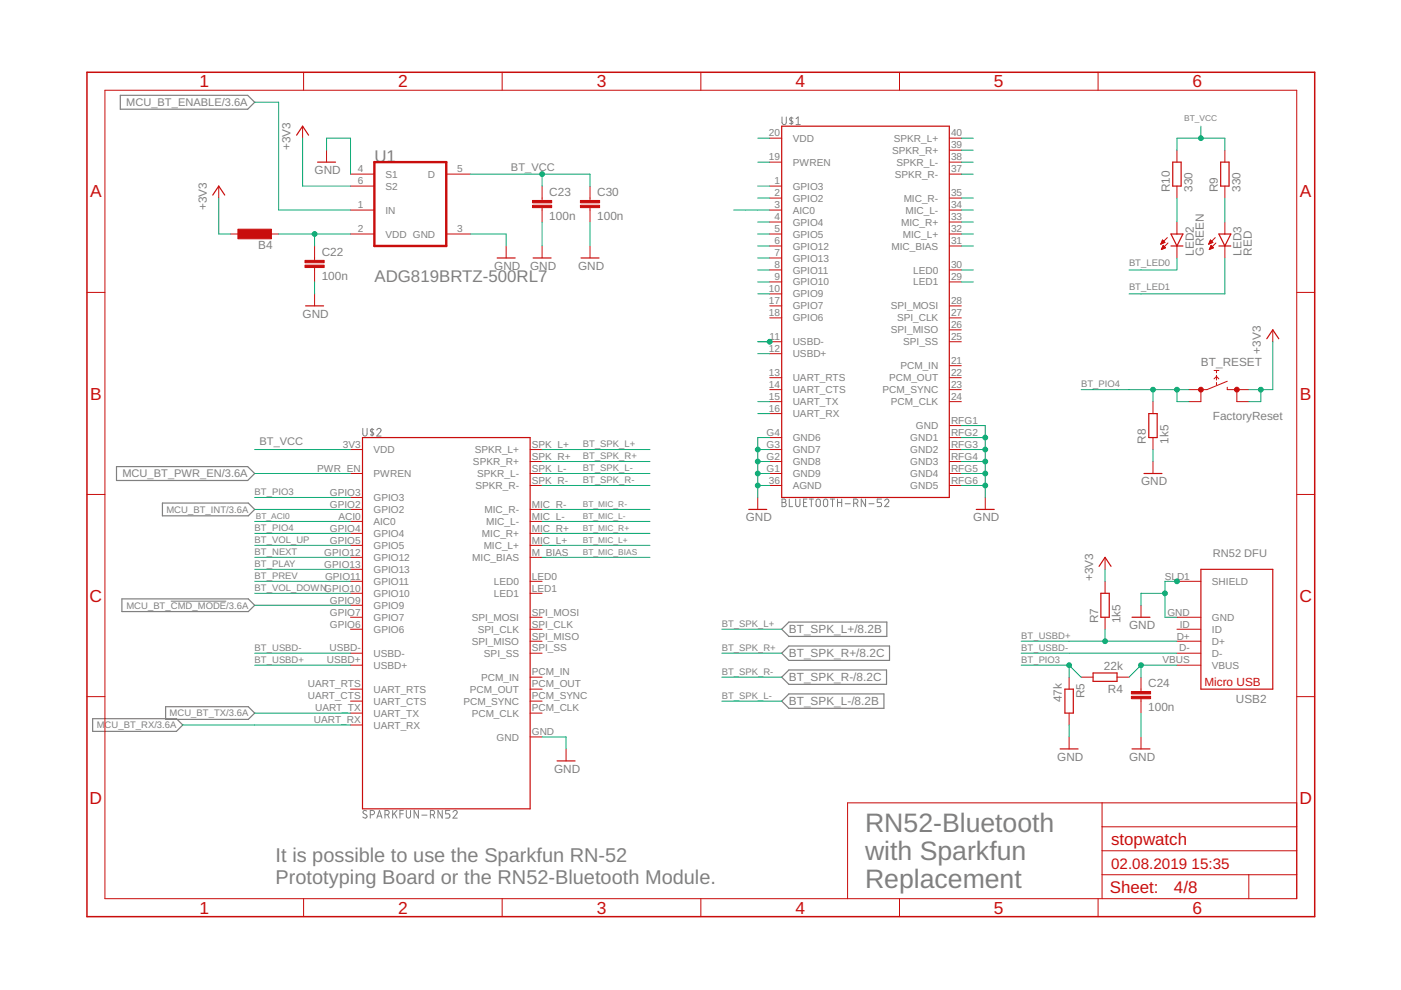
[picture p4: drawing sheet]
<svg xmlns="http://www.w3.org/2000/svg" width="297mm" height="210mm" viewBox="0 0 297 210" stroke-linecap="round" stroke-linejoin="round" font-family="sans-serif">
<g fill="none" stroke="#808080" stroke-width=".21">
<path d="M165.8 24.8v1.2a.46 .46 0 0 0 .5 .4 .46 .46 0 0 0 .4-.4v-1.2M167.8 24.8v1.6M168.1 25.1a.37 .37 0 0 0-.5-.1 .37 .37 0 0 0-.1 .5l.5 .2a.37 .37 0 0 1-.1 .6 .37 .37 0 0 1-.5-.1M168.8 25.2l.4-.4v1.6M168.8 26.4h.9M76.9 90.8v1.2a.46 .46 0 0 0 .5 .5 .46 .46 0 0 0 .4-.5v-1.2M78.9 90.8v1.7M79.2 91.1l-.5-.1-.2 .2 .1 .2 .6 .6-.2 .3-.5-.1M79.9 91.2a.45 .45 0 0 1 .6-.4 .45 .45 0 0 1 .2 .7l-.8 1h.9M165.8 105.8h.5a.36 .36 0 0 1 .3 .4 .36 .36 0 0 1-.3 .3 .44 .44 0 0 1 .4 .5 .44 .44 0 0 1-.4 .4h-.5zM165.8 106.5h.5M167.3 105.8v1.6h.8"/>
<path d="M168.7 105.8v1.2a.46 .46 0 0 0 .5 .4 .46 .46 0 0 0 .4-.4v-1.2M170.4 106.5h.5M171.1 105.8h-.7v1.6h.7M171.6 105.8h.9M172 105.8v1.6M173.2 105.9l.3-.1 .3 .1 .1 1.1a.46 .46 0 0 1-.4 .4 .46 .46 0 0 1-.5-.4zM174.7 105.9l.3-.1 .4 .1 .1 1.1a.46 .46 0 0 1-.5 .4 .46 .46 0 0 1-.4-.4zM176 105.8h1M176.5 105.8v1.6M177.6 106.5h.9M177.6 105.8v1.6M178.5 105.8v1.6"/>
<path d="M179.2 106.8h1.1M181 106.7h.5a.44 .44 0 0 0 .4-.4 .44 .44 0 0 0-.4-.5h-.5v1.6M181.5 106.7l.4 .7M183.5 105.8v1.6l-.9-1.6v1.6M184.2 106.8h1.1M186.9 105.8h-.9v.7h.5a.45 .45 0 0 1 .4 .5 .45 .45 0 0 1-.4 .4h-.5M187.6 106.2a.44 .44 0 0 1 .6-.4 .44 .44 0 0 1 .1 .7l-.7 .9h.9M36.2 127.5h11.8M77.7 172l-.2-.1a.37 .37 0 0 0-.5 .1 .37 .37 0 0 0 .2 .5l.4 .3a.37 .37 0 0 1 .2 .5 .37 .37 0 0 1-.5 .1l-.4-.2M78.5 172.7h.5a.46 .46 0 0 0 .4-.4 .46 .46 0 0 0-.4-.5h-.5v1.7M79.9 173.5l.6-1.7 .5 1.7M80 173h.9"/>
<path d="M81.6 172.7h.5a.46 .46 0 0 0 .4-.4 .46 .46 0 0 0-.4-.5h-.5v1.7M82.2 172.7l.3 .8M83.2 171.8v1.7M83.6 172.5l.6 1M84.2 171.8l-1 1M84.8 172.6h.7M85.5 171.8h-.7v1.7M86.1 171.8v1.2a.44 .44 0 0 0 .5 .5 .44 .44 0 0 0 .4-.5v-1.2M88.7 171.8v1.7l-.9-1.7v1.7M89.4 172.8h1.1M91.2 172.7h.5a.46 .46 0 0 0 .5-.4 .46 .46 0 0 0-.5-.5h-.5v1.7M91.8 172.7l.4 .8"/>
<path d="M93.8 171.8v1.7l-.9-1.7v1.7M95.4 171.8h-.9v.8h.5a.46 .46 0 0 1 .4 .4 .46 .46 0 0 1-.4 .5h-.5M96 172.2a.45 .45 0 0 1 .7-.4 .45 .45 0 0 1 .1 .8l-.8 .9h.9"/>
</g>
<path d="M25.5 20.2h27l1.5 1.5-1.5 1.5h-27zM24.7 98.9h27.8l1.5 1.5-1.5 1.5h-27.8zM34.4 106.7h18.2l1.4 1.3-1.4 1.4h-18.2zM25.8 127h26.8l1.4 1.3-1.4 1.4h-26.8zM165.7 138.5l1.6-1.5h21.3v3h-21.3zM165.7 133.4l1.6-1.5h20.7v3h-20.7zM19.6 152.4h17.8l1.4 1.3-1.4 1.4h-17.8zM35.1 149.8h17.5l1.4 1.4-1.4 1.3h-17.5zM165.7 143.6l1.6-1.6h20.7v3.1h-20.7zM165.7 148.7l1.6-1.6h20.1v3.1h-20.1z" fill="none" stroke="#808080" stroke-width=".25"/>
<g fill="none" stroke="#c90d0c" stroke-width=".25">
<path d="M62.9 28.7l1.3-1.9 1.2 1.9M67.3 34.4h3.8M165.7 26.8h35.6v78.7h-35.6zM248.6 34.4h1.8v5.1h-1.8zM258.8 34.4h1.8v5.1h-1.8zM45.1 41.4l1.3-1.9 1.2 1.9M105.4 54.7h3.8M113 54.7h3.8M123.2 54.7h3.8M248.3 49.6h2.5l-1.3 2.6zM248.3 52.2h2.5M258.4 52.2h2.6"/>
<path d="M258.4 49.6h2.6l-1.3 2.6zM64.8 64.9h3.8M268.6 71.8l1.3-1.9 1.2 1.9M76.9 92.8h35.5v78.7h-35.5zM243.6 87.7h1.7v5.1h-1.7zM158.7 108h3.9M207 108h3.8M242.5 100.4h3.9M233 120.1l1.3-1.9 1.3 1.9M233.4 125.8h1.8v5.1h-1.8zM240 130.9h3.8M254.6 120.7h15.3v25.4h-15.3z"/>
<path d="M224.8 158.8h3.8M225.8 146.1h1.8v5.1h-1.8zM231.8 142.7h5v1.8h-5zM240 158.8h3.8M118.1 161.3h3.8"/>
</g>
<g fill="none" stroke="#c90d0c" stroke-width=".21">
<path d="M22.2 19.1h252.7v171.4h-252.7zM64.4 15.3v3.8M106.5 15.3v3.8M148.6 15.3v3.8M190.7 15.3v3.8M232.8 15.3v3.8M46.4 39.5v2.5M64.2 26.8v2.5M69.2 31.8v2.6M74.3 39.5h5.1M74.3 36.9h5.1M99.7 36.9h-5.1"/>
<path d="M114.9 39.5v3M125.1 39.5v3M163.2 39.5h2.5M163.2 34.4h2.5M163.2 29.3h2.5M201.3 34.4h2.5M201.3 29.3h2.5M201.3 31.8h2.5M201.3 36.9h2.5M249.5 31.8v2.6M249.5 39.5v2.5M259.7 31.8v2.6"/>
<path d="M259.7 39.5v2.5M48.9 49.6h2.6M56.5 49.6h2.6M66.7 52.2v3M66.7 56.7v3.1M74.3 49.6h5.1M74.3 44.5l5.1 .1M79.4 49.6h.1M94.6 49.6h5.1M94.6 49.6h.1M107.3 52.2v2.5M114.9 44v3.1"/>
<path d="M114.9 52.2v2.5M125.1 44v3.1M125.1 52.2v2.5M163.2 49.6h2.5M163.2 44.5h2.5M163.2 42h2.5M163.2 47.1h2.5M163.2 59.8h2.5M163.2 57.2h2.5M163.2 52.2h2.5M163.2 54.7h2.5M201.3 49.6h2.5"/>
<path d="M201.3 44.5h2.5M201.3 42h2.5M201.3 47.1h2.5M201.3 59.8h2.5M201.3 57.2h2.5M201.3 52.2h2.5M246.1 51.7h.2M246.2 51.5h.4M246.3 51.4h.6M246.3 52.9h.1M246.3 51.3h.6M246.3 52.7h.3"/>
<path d="M246.4 51.2h.4M246.4 52.6h.5M246.4 51.1h.3M246.4 52.5h.7M246.5 50.9h.1M246.5 52.4h.5M246.5 50.9l.5 .5-.9 .4zM246.5 52.3h.4M246.6 52.2h.1M247.1 52.5l-.5-.5-.4 .9M247.1 52.5l-.9 .4M247.5 50.4l-1.4 1.4"/>
<path d="M247.6 51.5l-1.4 1.4M249.5 47.1v2.5M249.5 52.2v2.5M256.3 51.7h.2M256.3 51.5h.5M256.4 51.4h.7M256.4 52.9h.1M256.5 51.3h.6M256.5 52.7h.3M256.5 51.2h.4M256.5 52.6h.5M256.6 51.1h.2"/>
<path d="M256.6 52.5h.7M256.6 50.9h.1M256.6 52.4h.5M256.6 50.9l.6 .5-.9 .4zM256.7 52.3h.3M256.7 52.2h.2M257.3 52.5l-.5-.5-.4 .9M257.3 52.5l-.9 .4M257.7 50.4l-1.4 1.4M257.8 51.5l-1.4 1.4M259.7 47.1v2.5M259.7 52.2v2.5"/>
<path d="M18.4 62h3.8M66.7 62.3v2.6M163.2 67.4h2.5M163.2 64.9h2.5M163.2 62.3h2.5M163.2 72.5h2.5M163.2 75h2.5M201.3 67.4h2.5M201.3 64.9h2.5M201.3 77.5h2.5M201.3 69.9h2.5M201.3 72.5h2.5"/>
<path d="M257.4 78.5h1M257.9 78.5v.6M257.9 79.6v1M269.9 69.9v2.6M274.9 62h3.8M74.3 95.3h2.6M112.4 95.3h2.5M112.4 97.9h2.5M163.2 92.8h2.5M163.2 95.3h2.5M163.2 97.9h2.5M163.2 85.2h2.5"/>
<path d="M163.2 80.1h2.5M163.2 82.6h2.5M163.2 87.7h2.5M201.3 90.2h2.5M201.3 92.8h2.5M201.3 95.3h2.5M201.3 97.9h2.5M201.3 85.2h2.5M201.3 80.1h2.5M201.3 82.6h2.5M244.5 85.2v2.5M244.5 92.8v2.5"/>
<path d="M244.5 97.9v2.5M254.6 82.6v2.6h-2.5M257.4 80.3l.5-.5 .5 .5M257.9 81.1v.5M260.2 80.8l-4.3 1.8h-3.8M260.2 82.1v.5h4.6M262.2 82.6v2.6h2.6M18.4 104.8h3.8M74.3 100.4h2.6M74.3 110.6h2.6M74.3 108h2.6M74.3 105.5h2.6"/>
<path d="M74.3 113.1h2.6M74.3 115.6h2.6M74.3 118.2h2.6M112.4 102.9h2.5M112.4 100.4h2.5M112.4 110.6h2.5M112.4 108h2.5M112.4 113.1h2.5M112.4 115.6h2.5M112.4 118.2h2.5M160.7 105.5v2.5M163.2 102.9h2.5"/>
<path d="M163.2 100.4h2.5M201.3 102.9h2.5M201.3 100.4h2.5M208.9 105.5v2.5M234.3 118.2v2.5M274.9 104.8h3.8M74.3 133.4h2.6M74.3 130.9h2.6M74.3 128.3h2.6M74.3 125.8h2.6M74.3 123.3h2.6M74.3 120.7h2.6"/>
<path d="M74.3 138.5h2.6M112.4 133.4h2.5M112.4 130.9h2.5M112.4 125.8h2.5M112.4 123.3h2.5M112.4 136h2.5M112.4 138.5h2.5M234.3 123.3v2.5M234.3 130.9v2.5M241.9 128.3v2.6M249.5 133.4h5.1M249.5 130.9h5.1"/>
<path d="M249.5 123.3h5.1M249.5 136h5.1M249.5 138.5h5.1M18.4 147.7h3.8M74.3 151.2h2.6M74.3 146.1h2.6M74.3 148.7h2.6M74.3 153.7h2.6M74.3 141h2.6M112.4 156.3h2.5M112.4 151.2h2.5M112.4 143.6h2.5"/>
<path d="M112.4 146.1h2.5M112.4 148.7h2.5M120 158.8v2.5M226.7 143.6v2.5M226.7 151.2v2.5M226.7 156.3v2.5M229.2 143.6h2.6M236.8 143.6h2.6M241.9 143.6v3M241.9 148.1v3.1M241.9 156.3v2.5M249.5 141h5.1"/>
<path d="M274.9 147.7h3.8M233.7 170.2v20.3M233.7 175.3h41.2M274.9 170.2h-95.2v20.3M64.4 190.5v3.9M106.5 190.5v3.9M148.6 190.5v3.9M190.7 190.5v3.9M232.8 190.5v3.9M233.7 185.5h41.2M233.7 180.4h41.2M264.8 185.5v5"/>
</g>
<g fill="#c90d0c" stroke="#c90d0c" stroke-width=".21">
<path d="M50.4 48.6h7.2v2h-7.2z"/>
<path d="M64.7 56.2h4v.5h-4z"/>
<path d="M64.7 55.2h4v.5h-4z"/>
<path d="M112.9 43.5h4.1v.5h-4.1z"/>
<path d="M112.9 42.5h4.1v.5h-4.1z"/>
<path d="M239.9 147.6h4v.5h-4z"/>
<path d="M239.9 146.6h4v.5h-4z"/>
<path d="M123.1 43.5h4v.5h-4z"/>
<path d="M123.1 42.5h4v.5h-4z"/>
</g>
<g fill="#c90d0c" stroke="#c90d0c" stroke-width=".21">
<circle cx="254.6" cy="82.6" r=".51"/>
<circle cx="262.2" cy="82.6" r=".51"/>
</g>
<path d="M18.4 15.3h260.3v179.1h-260.3z" fill="none" stroke="#c90d0c" stroke-width=".32"/>
<path d="M79.4 34.4h15.2v17.8h-15.2z" fill="none" stroke="#c90d0c" stroke-width=".51"/>
<g fill="none" stroke="#0dab76" stroke-width=".21">
<path d="M54 21.7h5.1v22.8h15.2M64.2 29.3v10.2h10.1M69.2 31.8v-2.5h5.1v7.6M99.7 36.9h25.4v2.6M114.9 36.9v2.6M160.7 29.3h2.5M160.7 39.5h2.5M160.7 34.4h2.5M203.8 29.3h2.6M203.8 36.9h2.6M203.8 34.4h2.6M203.8 31.8h2.6"/>
<path d="M249.5 31.8v-2.5h10.2v2.5M254.6 26.8v2.5M46.4 42v7.6h2.5M59.1 49.6h15.2M66.7 49.6v2.6M66.7 59.8v2.5M99.7 49.6h7.6v2.6M114.9 47.1v5.1M125.1 47.1v5.1M155.6 44.5h7.6M160.7 49.6h2.5M160.7 42h2.5"/>
<path d="M160.7 47.1h2.5M160.7 57.2h2.5M160.7 59.8h2.5M160.7 52.2h2.5M160.7 54.7h2.5M203.8 49.6h2.6M203.8 44.5h2.6M203.8 42h2.6M203.8 47.1h2.6M203.8 57.2h2.6M203.8 59.8h2.6M203.8 52.2h2.6"/>
<path d="M249.5 42v5.1M249.5 54.7v2.5h-10.1M259.7 42v5.1M259.7 54.7v7.6h-20.3M160.7 72.5h2.5M160.7 75h2.5M160.7 62.3h2.5M269.9 72.5v10.1h-5.1M54 95.3h20.3M114.9 95.3h22.9M114.9 97.9h22.9M160.7 95.3h2.5"/>
<path d="M160.7 97.9h2.5M160.7 85.2h2.5M160.7 87.7h2.5M163.2 92.8h-2.5v12.7M203.8 92.8h5.1M203.8 95.3h5.1M203.8 97.9h5.1M203.8 90.2h5.1v15.3M229.2 82.6h22.9M244.5 82.6v2.6M244.5 95.3v2.6M249.5 82.6v2.6h2.6"/>
<path d="M267.3 82.6v2.6h-2.5M54 100.4h20.3M54 105.5h20.3M54 108h20.3M54 113.1h20.3M54 110.6h20.3M54 115.6h20.3M54 118.2h20.3M114.9 100.4h22.9M114.9 102.9h22.9M114.9 108h22.9M114.9 113.1h22.9"/>
<path d="M114.9 110.6h22.9M114.9 115.6h22.9M114.9 118.2h22.9M160.7 100.4h2.5M160.7 102.9h2.5M203.8 100.4h5.1M203.8 102.9h5.1M54 125.8h20.3M54 123.3h20.3M54 138.5h20.3M54 128.3h20.3M54 120.7h20.3"/>
<path d="M153 138.5h12.7M153 133.4h12.7M216.5 138.5h33M216.5 136h33M234.3 120.7v2.6M234.3 133.4v2.6M247 125.8h-5.1v2.5M249.5 123.3h-2.5v7.6h2.5M38.8 153.7h35.5M54 141h20.3M54 151.2h20.3M114.9 156.3h5.1v2.5"/>
<path d="M153 143.6h12.7M153 148.7h12.7M216.5 141h10.2M226.7 141v2.6M226.7 153.7v2.6M226.7 141l2.5 2.6M241.9 141v2.6M241.9 151.2v5.1M241.9 141h7.6M241.9 141l-2.5 2.6"/>
</g>
<g fill="#0dab76" stroke="#0dab76" stroke-width=".21">
<circle cx="249.5" cy="123.3" r=".51"/>
<circle cx="247" cy="125.8" r=".51"/>
<circle cx="160.7" cy="95.3" r=".51"/>
<circle cx="160.7" cy="97.9" r=".51"/>
<circle cx="160.7" cy="100.4" r=".51"/>
<circle cx="160.7" cy="102.9" r=".51"/>
<circle cx="208.9" cy="92.8" r=".51"/>
<circle cx="208.9" cy="95.3" r=".51"/>
<circle cx="208.9" cy="97.9" r=".51"/>
<circle cx="208.9" cy="100.4" r=".51"/>
<circle cx="208.9" cy="102.9" r=".51"/>
<circle cx="267.3" cy="82.6" r=".51"/>
<circle cx="66.7" cy="49.6" r=".51"/>
<circle cx="114.9" cy="36.9" r=".51"/>
<circle cx="254.6" cy="29.3" r=".51"/>
<circle cx="241.9" cy="141" r=".51"/>
<circle cx="226.7" cy="141" r=".51"/>
<circle cx="163.2" cy="72.5" r=".51"/>
<circle cx="234.3" cy="136" r=".51"/>
<circle cx="249.5" cy="82.6" r=".51"/>
<circle cx="244.5" cy="82.6" r=".51"/>
</g>
<g font-size="5.7" fill="#808080">
<text x="183.4" y="176.4">RN52-Bluetooth</text>
<text x="183.4" y="182.3">with Sparkfun</text>
<text x="183.4" y="188.3">Replacement</text>
</g>
<g font-size="4.2" fill="#808080">
<text x="58.4" y="182.8">It is possible to use the Sparkfun RN-52</text>
<text x="58.4" y="187.4">Prototyping Board or the RN52-Bluetooth Module.</text>
</g>
<g font-size="3.7" fill="#c90d0c">
<text x="42.3" y="18.5">1</text>
<text x="84.4" y="18.5">2</text>
<text x="126.5" y="18.5">3</text>
<text x="168.6" y="18.5">4</text>
<text x="210.7" y="18.5">5</text>
<text x="252.9" y="18.5">6</text>
<text x="19.1" y="41.9">A</text>
<text x="275.6" y="41.9">A</text>
<text x="19.1" y="84.7">B</text>
<text x="275.6" y="84.7">B</text>
<text x="19" y="127.6">C</text>
<text x="275.5" y="127.6">C</text>
<text x="19" y="170.4">D</text>
<text x="275.5" y="170.4">D</text>
<text x="42.3" y="193.7">1</text>
<text x="84.4" y="193.7">2</text>
<text x="126.5" y="193.7">3</text>
<text x="168.6" y="193.7">4</text>
<text x="210.7" y="193.7">5</text>
<text x="252.9" y="193.7">6</text>
</g>
<g font-size="3.6" fill="#808080">
<text x="79.4" y="34.4">U1</text>
<text x="79.4" y="59.8">ADG819BRTZ-500RL7</text>
</g>
<g font-size="3.6" fill="#c90d0c">
<text x="235.6" y="179.1">stopwatch</text>
<text x="235.3" y="189.4">Sheet:</text>
<text x="248.9" y="189.3">4/8</text>
</g>
<g font-size="3.2" fill="#c90d0c">
<text x="235.6" y="184.2">02.08.2019</text>
<text x="252.6" y="184.2">15:35</text>
</g>
<g font-size="2.5" fill="#808080">
<text x="61.6" y="31.8" transform="rotate(-90 61.6 31.8)">+3V3</text>
<text x="66.7" y="36.9">GND</text>
<text x="116.5" y="41.6">C23</text>
<text x="126.6" y="41.6">C30</text>
<text x="248" y="40.7" transform="rotate(-90 248 40.7)">R10</text>
<text x="252.8" y="40.7" transform="rotate(-90 252.8 40.7)">330</text>
<text x="258.2" y="40.7" transform="rotate(-90 258.2 40.7)">R9</text>
<text x="263" y="40.7" transform="rotate(-90 263 40.7)">330</text>
<text x="43.8" y="44.5" transform="rotate(-90 43.8 44.5)">+3V3</text>
<text x="116.5" y="46.7">100n</text>
<text x="126.6" y="46.7">100n</text>
<text x="54.7" y="52.9">B4</text>
<text x="68.2" y="59.4">100n</text>
<text x="68.2" y="54.3">C22</text>
<text x="104.8" y="57.2">GND</text>
<text x="112.4" y="57.2">GND</text>
<text x="122.6" y="57.2">GND</text>
<text x="253.1" y="54.2" transform="rotate(-90 253.1 54.2)">LED2</text>
<text x="255.2" y="54.2" transform="rotate(-90 255.2 54.2)">GREEN</text>
<text x="263.2" y="54.2" transform="rotate(-90 263.2 54.2)">LED3</text>
<text x="265.4" y="54.2" transform="rotate(-90 265.4 54.2)">RED</text>
<text x="64.1" y="67.4">GND</text>
<text x="254.6" y="77.5">BT_RESET</text>
<text x="267.3" y="75" transform="rotate(-90 267.3 75)">+3V3</text>
<text x="257.2" y="89">FactoryReset</text>
<text x="243" y="94" transform="rotate(-90 243 94)">R8</text>
<text x="247.8" y="94" transform="rotate(-90 247.8 94)">1k5</text>
<text x="241.9" y="102.9">GND</text>
<text x="158.1" y="110.6">GND</text>
<text x="206.4" y="110.6">GND</text>
<text x="231.8" y="123.3" transform="rotate(-90 231.8 123.3)">+3V3</text>
<text x="167.3" y="134.3">BT_SPK_L+/8.2B</text>
<text x="232.8" y="132.1" transform="rotate(-90 232.8 132.1)">R7</text>
<text x="237.6" y="132.1" transform="rotate(-90 237.6 132.1)">1k5</text>
<text x="239.4" y="133.4">GND</text>
<text x="167.3" y="139.4">BT_SPK_R+/8.2C</text>
<text x="234.1" y="142">22k</text>
<text x="167.3" y="144.5">BT_SPK_R-/8.2C</text>
<text x="167.3" y="149.5">BT_SPK_L-/8.2B</text>
<text x="225.2" y="148.9" transform="rotate(-90 225.2 148.9)">47k</text>
<text x="230" y="148" transform="rotate(-90 230 148)">R5</text>
<text x="234.9" y="146.8">R4</text>
<text x="243.4" y="145.7">C24</text>
<text x="262" y="149.2">USB2</text>
<text x="243.4" y="150.8">100n</text>
<text x="224.1" y="161.3">GND</text>
<text x="239.4" y="161.3">GND</text>
<text x="117.5" y="163.9">GND</text>
</g>
<text font-size="2.5" fill="#c90d0c" x="255.4" y="145.3">Micro USB</text>
<g font-size="2.3" fill="#808080">
<text x="26.8" y="22.5">MCU_BT_ENABLE/3.6A</text>
<text x="108.3" y="36.2">BT_VCC</text>
<text x="55" y="94.3">BT_VCC</text>
<text x="26" y="101.2">MCU_BT_PWR_EN/3.6A</text>
<text x="257.2" y="118.2">RN52 DFU</text>
</g>
<g font-size="2.1" fill="#808080">
<text x="163" y="28.9">20</text>
<text x="201.6" y="28.9">40</text>
<text x="163" y="34">19</text>
<text x="168.1" y="35.1">PWREN</text>
<text x="168.1" y="30.1">VDD</text>
<text x="189.2" y="32.6">SPKR_R+</text>
<text x="189.5" y="30.1">SPKR_L+</text>
<text x="190.1" y="35.1">SPKR_L-</text>
<text x="201.6" y="34">38</text>
<text x="201.6" y="31.5">39</text>
<text x="75.9" y="36.6">4</text>
<text x="75.9" y="39.1">6</text>
<text x="81.7" y="37.7">S1</text>
<text x="81.7" y="40.2">S2</text>
<text x="90.7" y="37.7">D</text>
<text x="97" y="36.6">5</text>
<text x="164.2" y="41.6">2</text>
<text x="164.2" y="39.1">1</text>
<text x="168.1" y="40.2">GPIO3</text>
<text x="189.7" y="37.7">SPKR_R-</text>
<text x="201.6" y="41.6">35</text>
<text x="201.6" y="36.6">37</text>
<text x="75.9" y="44.2">1</text>
<text x="81.7" y="45.3">IN</text>
<text x="164.2" y="44.2">3</text>
<text x="164.2" y="46.7">4</text>
<text x="168.1" y="45.3">AIC0</text>
<text x="168.1" y="42.8">GPIO2</text>
<text x="168.1" y="47.8">GPIO4</text>
<text x="191.1" y="47.8">MIC_R+</text>
<text x="191.6" y="42.8">MIC_R-</text>
<text x="192" y="45.3">MIC_L-</text>
<text x="201.6" y="44.2">34</text>
<text x="201.6" y="46.7">33</text>
<text x="75.9" y="49.3">2</text>
<text x="81.7" y="50.4">VDD GND</text>
<text x="97" y="49.3">3</text>
<text x="164.2" y="49.3">5</text>
<text x="164.2" y="51.8">6</text>
<text x="168.1" y="50.4">GPIO5</text>
<text x="168.1" y="52.9">GPIO12</text>
<text x="189" y="52.9">MIC_BIAS</text>
<text x="191.4" y="50.4">MIC_L+</text>
<text x="201.6" y="51.8">31</text>
<text x="201.6" y="49.3">32</text>
<text x="164.2" y="59.4">9</text>
<text x="164.2" y="56.9">8</text>
<text x="164.2" y="54.3">7</text>
<text x="168.1" y="58">GPIO11</text>
<text x="168.1" y="55.4">GPIO13</text>
<text x="193.6" y="58">LED0</text>
<text x="201.6" y="56.9">30</text>
<text x="201.6" y="59.4">29</text>
<text x="163" y="64.5">17</text>
<text x="163" y="62">10</text>
<text x="168.1" y="65.6">GPIO7</text>
<text x="168.1" y="63.1">GPIO9</text>
<text x="168.1" y="60.5">GPIO10</text>
<text x="188.9" y="65.6">SPI_MOSI</text>
<text x="193.6" y="60.5">LED1</text>
<text x="201.6" y="64.5">28</text>
<text x="163" y="67">18</text>
<text x="168.1" y="68.1">GPIO6</text>
<text x="188.9" y="70.7">SPI_MISO</text>
<text x="190.2" y="68.1">SPI_CLK</text>
<text x="201.6" y="67">27</text>
<text x="201.6" y="69.6">26</text>
<text x="163" y="74.6">12</text>
<text x="163.2" y="72.1">11</text>
<text x="168.1" y="75.8">USBD+</text>
<text x="168.1" y="73.2">USBD-</text>
<text x="191.5" y="73.2">SPI_SS</text>
<text x="201.6" y="77.2">21</text>
<text x="201.6" y="72.1">25</text>
<text x="163" y="82.3">14</text>
<text x="163" y="79.7">13</text>
<text x="168.1" y="83.4">UART_CTS</text>
<text x="168.1" y="80.8">UART_RTS</text>
<text x="187.1" y="83.4">PCM_SYNC</text>
<text x="188.5" y="80.8">PCM_OUT</text>
<text x="190.9" y="78.3">PCM_IN</text>
<text x="201.6" y="79.7">22</text>
<text x="201.6" y="82.3">23</text>
<text x="163" y="87.3">16</text>
<text x="163" y="84.8">15</text>
<text x="168.1" y="88.5">UART_RX</text>
<text x="168.1" y="85.9">UART_TX</text>
<text x="188.9" y="85.9">PCM_CLK</text>
<text x="201.6" y="89.9">RFG1</text>
<text x="201.6" y="84.8">24</text>
<text x="72.7" y="95">3V3</text>
<text x="112.8" y="95">SPK_L+</text>
<text x="162.5" y="92.4">G4</text>
<text x="162.5" y="95">G3</text>
<text x="168.1" y="93.5">GND6</text>
<text x="193" y="93.5">GND1</text>
<text x="194.2" y="91">GND</text>
<text x="201.6" y="92.4">RFG2</text>
<text x="201.6" y="95">RFG3</text>
<text x="67.2" y="100">PWR_EN</text>
<text x="79.2" y="101.2">PWREN</text>
<text x="79.2" y="96.1">VDD</text>
<text x="100.3" y="98.6">SPKR_R+</text>
<text x="100.6" y="96.1">SPKR_L+</text>
<text x="101.2" y="101.2">SPKR_L-</text>
<text x="112.8" y="100">SPK_L-</text>
<text x="112.8" y="97.5">SPK_R+</text>
<text x="162.5" y="97.5">G2</text>
<text x="162.5" y="100">G1</text>
<text x="168.1" y="96.1">GND7</text>
<text x="168.1" y="98.6">GND8</text>
<text x="168.1" y="101.2">GND9</text>
<text x="193" y="96.1">GND2</text>
<text x="193" y="98.6">GND3</text>
<text x="193" y="101.2">GND4</text>
<text x="201.6" y="97.5">RFG4</text>
<text x="201.6" y="100">RFG5</text>
<text x="69.9" y="107.7">GPIO2</text>
<text x="69.9" y="105.1">GPIO3</text>
<text x="79.2" y="106.2">GPIO3</text>
<text x="100.8" y="103.7">SPKR_R-</text>
<text x="112.8" y="107.7">MIC_R-</text>
<text x="112.8" y="102.6">SPK_R-</text>
<text x="163" y="102.6">36</text>
<text x="168.1" y="103.7">AGND</text>
<text x="193" y="103.7">GND5</text>
<text x="201.6" y="102.6">RFG6</text>
<text x="69.9" y="112.7">GPIO4</text>
<text x="71.7" y="110.2">ACI0</text>
<text x="79.2" y="111.3">AIC0</text>
<text x="79.2" y="108.8">GPIO2</text>
<text x="79.2" y="113.9">GPIO4</text>
<text x="102.2" y="113.9">MIC_R+</text>
<text x="102.7" y="108.8">MIC_R-</text>
<text x="103.1" y="111.3">MIC_L-</text>
<text x="112.8" y="110.2">MIC_L-</text>
<text x="112.8" y="112.7">MIC_R+</text>
<text x="68.8" y="117.8">GPIO12</text>
<text x="69.9" y="115.3">GPIO5</text>
<text x="79.2" y="116.4">GPIO5</text>
<text x="79.2" y="118.9">GPIO12</text>
<text x="100.1" y="118.9">MIC_BIAS</text>
<text x="102.5" y="116.4">MIC_L+</text>
<text x="112.8" y="117.8">M_BIAS</text>
<text x="112.8" y="115.3">MIC_L+</text>
<text x="68.8" y="120.4">GPIO13</text>
<text x="68.9" y="122.9">GPIO11</text>
<text x="79.2" y="124">GPIO11</text>
<text x="79.2" y="121.5">GPIO13</text>
<text x="104.7" y="124">LED0</text>
<text x="112.8" y="122.9">LED0</text>
<text x="112.8" y="125.4">LED1</text>
<text x="246.9" y="122.9">SLD1</text>
<text x="257" y="124">SHIELD</text>
<text x="69.9" y="130.5">GPIO7</text>
<text x="69.9" y="128">GPIO9</text>
<text x="79.2" y="131.6">GPIO7</text>
<text x="79.2" y="129.1">GPIO9</text>
<text x="79.2" y="126.6">GPIO10</text>
<text x="100" y="131.6">SPI_MOSI</text>
<text x="104.7" y="126.6">LED1</text>
<text x="112.8" y="130.5">SPI_MOSI</text>
<text x="247.5" y="130.5">GND</text>
<text x="257" y="131.6">GND</text>
<text x="69.9" y="133.1">GPIO6</text>
<text x="79.2" y="134.2">GPIO6</text>
<text x="100" y="136.7">SPI_MISO</text>
<text x="101.3" y="134.2">SPI_CLK</text>
<text x="112.8" y="133.1">SPI_CLK</text>
<text x="112.8" y="135.6">SPI_MISO</text>
<text x="249.5" y="135.6">D+</text>
<text x="250.1" y="133.1">ID</text>
<text x="257" y="136.7">D+</text>
<text x="257" y="134.2">ID</text>
<text x="69.3" y="140.7">USBD+</text>
<text x="69.8" y="138.1">USBD-</text>
<text x="79.2" y="141.8">USBD+</text>
<text x="79.2" y="139.2">USBD-</text>
<text x="102.6" y="139.2">SPI_SS</text>
<text x="112.8" y="143.2">PCM_IN</text>
<text x="112.8" y="138.1">SPI_SS</text>
<text x="246.5" y="140.7">VBUS</text>
<text x="250" y="138.1">D-</text>
<text x="257" y="141.8">VBUS</text>
<text x="257" y="139.2">D-</text>
<text x="65.3" y="148.3">UART_CTS</text>
<text x="65.3" y="145.7">UART_RTS</text>
<text x="79.2" y="149.4">UART_CTS</text>
<text x="79.2" y="146.9">UART_RTS</text>
<text x="98.3" y="149.4">PCM_SYNC</text>
<text x="99.6" y="146.9">PCM_OUT</text>
<text x="102" y="144.3">PCM_IN</text>
<text x="112.8" y="145.7">PCM_OUT</text>
<text x="112.8" y="148.3">PCM_SYNC</text>
<text x="66.6" y="153.4">UART_RX</text>
<text x="66.8" y="150.8">UART_TX</text>
<text x="79.2" y="154.5">UART_RX</text>
<text x="79.2" y="151.9">UART_TX</text>
<text x="100" y="151.9">PCM_CLK</text>
<text x="112.8" y="155.9">GND</text>
<text x="112.8" y="150.8">PCM_CLK</text>
<text x="105.3" y="157">GND</text>
</g>
<g font-size="2" fill="#808080">
<text x="239.4" y="56.5">BT_LED0</text>
<text x="239.4" y="61.5">BT_LED1</text>
<text x="229.2" y="82.1">BT_PIO4</text>
<text x="123.6" y="94.8">BT_SPK_L+</text>
<text x="123.6" y="99.9">BT_SPK_L-</text>
<text x="123.6" y="97.3">BT_SPK_R+</text>
<text x="54" y="105">BT_PIO3</text>
<text x="123.6" y="102.4">BT_SPK_R-</text>
<text x="35.3" y="108.7">MCU_BT_INT/3.6A</text>
<text x="54" y="112.6">BT_PIO4</text>
<text x="54" y="115.1">BT_VOL_UP</text>
<text x="54" y="117.7">BT_NEXT</text>
<text x="54" y="125.3">BT_VOL_DOWNGPIO10</text>
<text x="54" y="122.7">BT_PREV</text>
<text x="54" y="120.2">BT_PLAY</text>
<text x="26.8" y="129">MCU_BT_CMD_MODE/3.6A</text>
<text x="54" y="138">BT_USBD-</text>
<text x="153" y="138">BT_SPK_R+</text>
<text x="153" y="132.9">BT_SPK_L+</text>
<text x="216.5" y="138">BT_USBD-</text>
<text x="216.5" y="135.4">BT_USBD+</text>
<text x="54" y="140.5">BT_USBD+</text>
<text x="153" y="143.1">BT_SPK_R-</text>
<text x="216.5" y="140.5">BT_PIO3</text>
<text x="153" y="148.1">BT_SPK_L-</text>
<text x="20.5" y="154.4">MCU_BT_RX/3.6A</text>
<text x="36" y="151.9">MCU_BT_TX/3.6A</text>
</g>
<g font-size="1.8" fill="#808080">
<text x="251.1" y="25.7">BT_VCC</text>
<text x="123.6" y="107.5">BT_MIC_R-</text>
<text x="54.2" y="110">BT_ACI0</text>
<text x="123.6" y="110">BT_MIC_L-</text>
<text x="123.6" y="112.6">BT_MIC_R+</text>
<text x="123.6" y="115.1">BT_MIC_L+</text>
<text x="123.6" y="117.7">BT_MIC_BIAS</text>
</g>
</svg>
